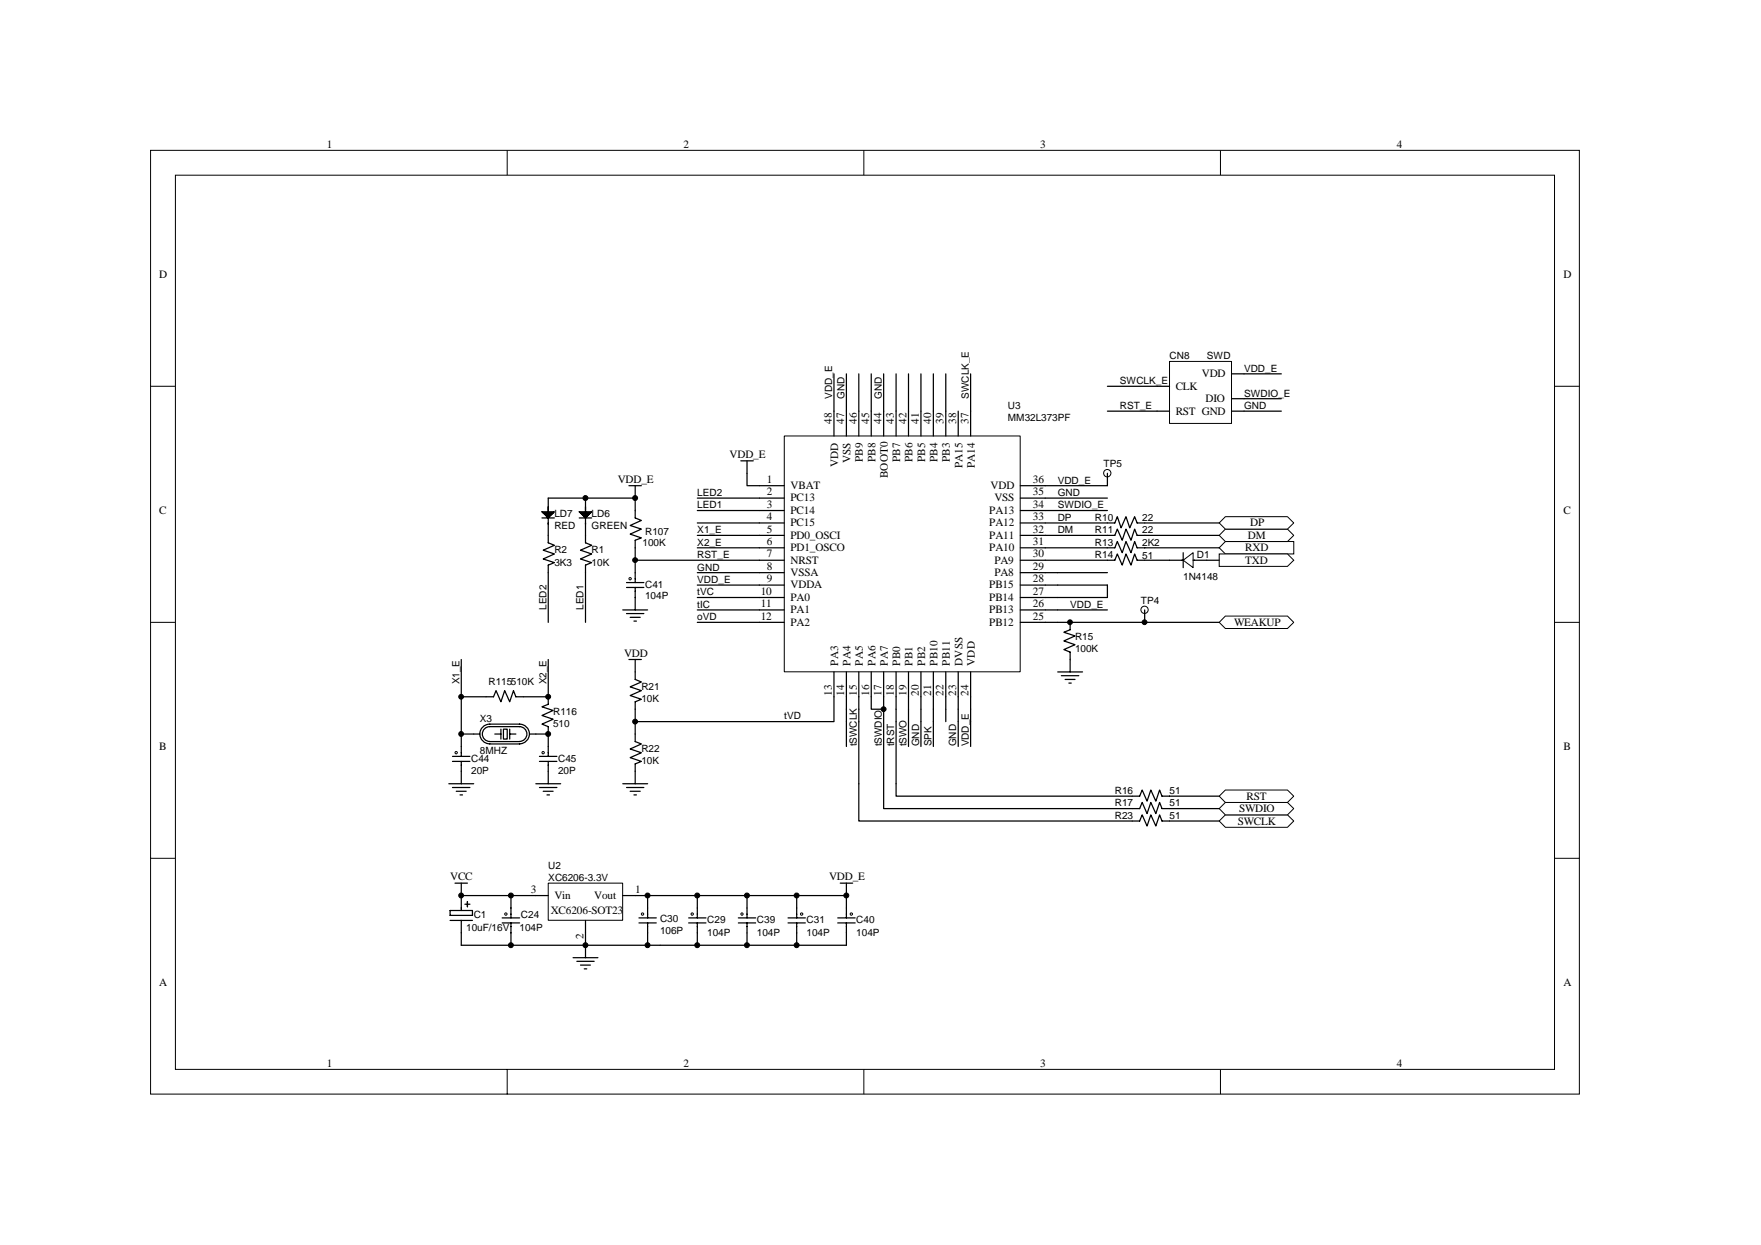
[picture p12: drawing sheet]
<svg xmlns="http://www.w3.org/2000/svg" width="297mm" height="210mm" viewBox="0 0 297 210" stroke-linecap="round" stroke-linejoin="round" font-family="sans-serif">
<g fill="none" stroke="#000" stroke-width=".17">
<path d="M25.4 25.4h241v159.1h-241zM29.6 29.5h232.6v150.9h-232.6zM85.6 25.4v4.1M145.7 25.4v4.1M205.9 25.4v4.1M25.4 65.2h4.2M262.2 65.2h4.2M25.4 105h4.2M262.2 105h4.2M25.4 144.8h4.2M262.2 144.8h4.2M85.6 180.4v4.2"/>
<path d="M145.7 180.4v4.2M205.9 180.4v4.2"/>
</g>
<g fill="#fff" stroke="#000" stroke-width=".17">
<path d="M206.7 91.3h11.5v2.1h-11.5l-1-1z" fill-rule="evenodd"/>
<path d="M205.7 93.4h11.5l1 1.1-1 1h-11.5z" fill-rule="evenodd"/>
</g>
<g fill="none" stroke="#000" stroke-width=".21">
<path d="M125 77.7h2.1M126 77.7v2.1M155.3 63.1v6.2M157.4 63.1v6.2M163.7 63.1v6.2M92.5 90.3v1.2l1 .5-1.9 .8 1.9 .6-1.9 .9 1.9 .6-1 .4v9.7M98.8 90.3v1.2l1 .5-1.9 .8 1.9 .6-1.9 .9 1.9 .6-1 .4v9.7M105.7 99.1h2.9M105.7 98.3h2.9M106.1 81.9h2.1M107.1 81.9v2.1h-14.6M107.1 94.5h21"/>
<path d="M107.1 96.6v1.7M107.1 99.1v3.8M176.3 90.3h10.5M176.3 88.2h10.5M176.3 92.4h10.5M176.3 86.1h10.5M176.3 81.9h10.5M105 102.9h4.2M105.7 103.5h2.9M106.3 104.1h1.7M106.9 104.8h.5M178.4 102.9h8.4"/>
<path d="M142.8 121.7v4.2M144.9 121.7v10.5"/>
</g>
<circle cx="106.3" cy="97.6" r=".2" fill="#fff" stroke="#000" stroke-width=".17"/>
<g fill="none" stroke="#000" stroke-width=".21">
<path d="M140.7 63.1v6.2M142.8 63.1v6.2M107.1 86.1v1.3l1.1 .4-1.9 .8 1.9 .6-1.9 .9 1.9 .6-1.1 .4v1.3M176.3 84h10.5M140.7 117.5v4.2h-33.6M76.3 128.4h3M76.3 127.6h3M77.8 125.9v1.7M77.8 128.4v1.7M157.4 121.7v4.2M161.6 121.7v4.2M163.7 121.7v4.2"/>
<path d="M141.7 148.9h2.1M142.8 148.9v2.1"/>
</g>
<circle cx="76.9" cy="126.9" r=".2" fill="#fff" stroke="#000" stroke-width=".17"/>
<path d="M91 128.4h2.9M91 127.6h2.9M92.5 125.9v1.7M92.5 128.4v1.7" fill="none" stroke="#000" stroke-width=".21"/>
<circle cx="91.6" cy="126.9" r=".2" fill="#fff" stroke="#000" stroke-width=".17"/>
<g fill="none" stroke="#000" stroke-width=".21">
<path d="M176.3 94.5h10.5M77.8 111.2v6.3M92.5 117.5h-5.5l-.4-1-.6 1.9-.9-1.9-.6 1.9-.8-1.9-.5 1h-5.4v8.4M92.5 111.2v7.6l-1.1 .4 1.9 .6-1.9 .9 1.9 .6-1.9 .8 1.1 .5v1.2M142.8 119.6v2.1M144.9 119.6v2.1M151.1 119.6v12.6M153.2 119.6v6.3M75.7 132.2h4.2M76.3 132.8h3M77 133.5h1.6M77.6 134.1h.4"/>
<path d="M77.8 130.1v2.1M90.4 132.2h4.2M91 132.8h2.9M91.6 133.5h1.7M92.3 134.1h.4M92.5 130.1v2.1M155.3 121.7v4.2M124.5 155.7h3M124.5 154.8h3M126 153.1v1.7M126 155.7v1.6"/>
</g>
<path d="M125 154h.3v.3h-.3z" fill-rule="evenodd" fill="#fff" stroke="#000" stroke-width=".17"/>
<path d="M155.3 119.6v2.1M132.9 155.7h2.9M132.9 154.8h2.9M134.4 153.1v1.7M134.4 155.7v1.6" fill="none" stroke="#000" stroke-width=".21"/>
<circle cx="135.2" cy="154.2" r=".2" fill="#fff" stroke="#000" stroke-width=".17"/>
<path d="M157.4 119.6v2.1M116.2 155.7h2.9M116.2 154.8h2.9M117.6 153.1v1.7M117.6 155.7v1.6" fill="none" stroke="#000" stroke-width=".21"/>
<circle cx="116.8" cy="154.2" r=".2" fill="#fff" stroke="#000" stroke-width=".17"/>
<g fill="none" stroke="#000" stroke-width=".21">
<path d="M91.4 86.3h2.1l-1 1.1zM91.4 87.4h2.1M91.6 86.5h1.7M91.8 86.7h1.3M92.1 86.9h.8M92.3 87.1h.4M92.5 84v2.3M92.5 87.4v2.9M97.7 86.3h2.1l-1 1.1zM97.7 87.4h2.1M97.9 86.5h1.7M98.1 86.7h1.3"/>
<path d="M98.3 86.9h.9M98.5 87.1h.5M98.8 84v2.3M98.8 87.4v2.9M178.4 98.7h8.4M106.1 111.2h2.1M107.1 111.2v3.4l1.1 .4-1.9 .8 1.9 .7-1.9 .8 1.9 .6-1.1 .5v6.7l1.1 .4-1.9 .8 1.9 .7-1.9 .8 1.9 .6-1.1 .4v3.4M159.5 119.6v2.1M161.6 119.6v2.1M163.7 119.6v2.1M178.4 105h27.3M178.4 100.8h8.4"/>
<path d="M92.5 123.8v2.1M105 132.2h4.2M105.7 132.8h2.9M106.3 133.5h1.7M106.9 134.1h.5M77.8 151h12.6M77.8 159.4h65M98.8 159.4v2.1M107.1 151h35.7M117.6 157.3v2.1M126 157.3v2.1M96.7 161.5h4.2"/>
<path d="M97.3 162.1h2.9M97.9 162.8h1.7M98.5 163.4h.5"/>
</g>
<path d="M92.5 149h12.5v6.2h-12.5z" fill="#fff"/>
<path d="M92.5 148.9h12.5v6.3h-12.5z" fill="none" stroke="#000" stroke-width=".17"/>
<g fill="none" stroke="#000" stroke-width=".21">
<path d="M75.9 153.6h3.8v.8h-3.8zM75.9 155.2h3.8M77.8 151v2.6M77.8 155.2v2.1M78.4 152.5h.9M78.8 152.1v.8M90.4 151h2.1M98.8 155.2v2.1M105 151h2.1M107.8 155.7h2.9M107.8 154.8h2.9M109.2 153.1v1.7"/>
<path d="M109.2 155.7v1.6"/>
</g>
<circle cx="108.4" cy="154.2" r=".2" fill="#fff" stroke="#000" stroke-width=".17"/>
<g fill="none" stroke="#000" stroke-width=".21">
<path d="M126 79.8v2.1h2.1M144.9 63.1v6.2M147 63.1v6.2M151.1 63.1v6.2M153.2 63.1v6.2M159.5 63.1v6.2M117.6 84h10.5M117.6 86.1h10.5M117.6 98.7h10.5M117.6 96.6h10.5M117.6 92.4h10.5M117.6 90.3h10.5"/>
<path d="M117.6 88.2h10.5M176.3 98.7h2.1M176.3 96.6h10.5M117.6 102.9h10.5M117.6 100.8h10.5M117.6 105h10.5M142.8 117.5v2.1M144.9 117.5v2.1M149.1 117.5v18.9h41.9M151.1 117.5v2.1M153.2 117.5v2.1M155.3 117.5v2.1"/>
<path d="M157.4 117.5v2.1M159.5 117.5v2.1M161.6 117.5v2.1M176.3 102.9h2.1M176.3 100.8h2.1M176.3 105h2.1M144.9 132.2v6.3h46.1M151.1 132.2v2.1h39.9M76.7 148.9h2.1M77.8 148.9v2.1M77.8 157.3v2.1M98.8 157.3v2.1"/>
<path d="M109.2 151v2.1M109.2 157.3v2.1M117.6 151v2.1M126 151v2.1M134.4 151v2.1M134.4 157.3v2.1"/>
</g>
<path d="M206.7 103.9h10.5l1 1.1-1 1h-10.5l-1-1z" fill-rule="evenodd" fill="#fff" stroke="#000" stroke-width=".17"/>
<path d="M186.8 92.4h1.2l.5-1.1 .8 1.9 .6-1.9 .9 1.9 .6-1.9 .4 1.1h13.9M186.8 94.5h1.2l.5-1.1 .8 1.9 .6-1.9 .9 1.9 .6-1.9 .4 1.1h1.3M147 117.5v2.1h2.1M163.7 117.5v2.1M178.4 113.3h4.2M179 114h3M179.7 114.6h1.6M180.3 115.2h.4M180.5 105v1.2l-1.1 .4 1.9 .7-1.9 .8 1.9 .6-1.9 .9 1.1 .4v3.3" fill="none" stroke="#000" stroke-width=".21"/>
<path d="M132.3 73.6h39.8v39.7h-39.8z" fill="#fff"/>
<path d="M132.3 73.5h39.8v39.8h-39.8z" fill="none" stroke="#000" stroke-width=".17"/>
<g fill="none" stroke="#000" stroke-width=".21">
<path d="M140.7 69.3v4.2M142.8 69.3v4.2M144.9 69.3v4.2M147 69.3v4.2M149.1 69.3v4.2M151.1 69.3v4.2M153.2 69.3v4.2M155.3 69.3v4.2M157.4 69.3v4.2M159.5 69.3v4.2M161.6 69.3v4.2M163.7 69.3v4.2"/>
<path d="M128.1 81.9h4.2M128.1 84h4.2M128.1 86.1h4.2M128.1 88.2h4.2M128.1 90.3h4.2M128.1 92.4h4.2M128.1 94.5h4.2M128.1 96.6h4.2M128.1 98.7h4.2M172.1 81.9h4.2M172.1 84h4.2M172.1 86.1h4.2"/>
<path d="M172.1 88.2h4.2M172.1 90.3h4.2M172.1 92.4h4.2M172.1 94.5h4.2M172.1 96.6h4.2M172.1 98.7h4.2M128.1 100.8h4.2M128.1 102.9h4.2M128.1 105h4.2M140.7 113.3v4.2M142.8 113.3v4.2M144.9 113.3v4.2"/>
<path d="M147 113.3v4.2M149.1 113.3v4.2M151.1 113.3v4.2M153.2 113.3v4.2M155.3 113.3v4.2M157.4 113.3v4.2M159.5 113.3v4.2M161.6 113.3v4.2M163.7 113.3v4.2M172.1 100.8h4.2M172.1 102.9h4.2M172.1 105h4.2"/>
</g>
<g fill="#fff" stroke="#000" stroke-width=".17">
<path d="M205.7 138.5l1-1.1h10.5l1 1.1-1 1h-10.5z" fill-rule="evenodd"/>
<path d="M205.7 136.4l1-1.1h10.5l1 1.1-1 1h-10.5z" fill-rule="evenodd"/>
<path d="M205.7 134.3l1-1.1h10.5l1 1.1-1 1h-10.5z" fill-rule="evenodd"/>
</g>
<path d="M191 134.3h1.2l.5-1.1 .8 1.9 .6-1.9 .9 1.9 .6-1.9 .4 1.1h9.7M191 136.4h1.2l.5-1.1 .8 1.9 .6-1.9 .9 1.9 .6-1.9 .4 1.1h9.7M191 138.5h1.2l.5-1.1 .8 1.9 .6-1.9 .9 1.9 .6-1.9 .4 1.1h9.7" fill="none" stroke="#000" stroke-width=".21"/>
<path d="M199.6 94.5l1.6-1.3v2.5z" fill="#fff" stroke="#000" stroke-width=".17"/>
<path d="M193.1 94.5h6.5M199.6 93.2v2.5M201.2 94.5h4.5M141.3 155.7h2.9M141.3 154.8h2.9M142.8 153.1v1.7M142.8 155.7v1.6" fill="none" stroke="#000" stroke-width=".21"/>
<circle cx="143.6" cy="154.2" r=".2" fill="#fff" stroke="#000" stroke-width=".17"/>
<path d="M84.7 155.7h2.9M84.7 154.8h2.9M86.2 151v3.8M86.2 155.7v3.7M142.8 151v2.1M142.8 157.3v2.1" fill="none" stroke="#000" stroke-width=".21"/>
<circle cx="85.3" cy="154.2" r=".2" fill="#fff" stroke="#000" stroke-width=".17"/>
<path d="M107.1 84v2.1M107.1 92.4v4.2M186.8 98.7v2.1" fill="none" stroke="#000" stroke-width=".21"/>
<path d="M197.3 61h10.4v10.4h-10.4z" fill="#fff"/>
<path d="M197.3 61h10.4v10.4h-10.4z" fill="none" stroke="#000" stroke-width=".17"/>
<g fill="none" stroke="#000" stroke-width=".21">
<path d="M186.8 65.2h10.5M186.8 69.3h10.5M207.7 63.1h8.4M207.7 67.2h8.4M207.7 69.3h8.4M77.8 123.8h3.1M81.9 122.8l.7-.2h5a1.25 1.25 0 0 1 1.3 1.2 1.25 1.25 0 0 1-1.3 1.3h-5a1.25 1.25 0 0 1-1.2-.9 1.25 1.25 0 0 1 .5-1.4zM82.6 125.5a1.66 1.66 0 0 1-1.7-1.7 1.66 1.66 0 0 1 1.7-1.7h5a1.66 1.66 0 0 1 1.7 1.7 1.66 1.66 0 0 1-1.7 1.7M82.6 125.5h5M83.5 123.8h1M84.5 123v1.7M84.9 123h.7v1.7h-.7z"/>
<path d="M86 123.8h1M86 123v1.7M89.3 123.8h3.2"/>
</g>
<g fill="#000" stroke="#000" stroke-width=".17">
<circle cx="98.7" cy="84" r=".42"/>
<circle cx="107.1" cy="84" r=".42"/>
<circle cx="107.1" cy="94.5" r=".41"/>
<circle cx="77.8" cy="117.5" r=".4"/>
<circle cx="92.5" cy="117.5" r=".41"/>
<circle cx="149" cy="119.6" r=".41"/>
<circle cx="180.5" cy="104.9" r=".4"/>
<circle cx="77.8" cy="123.8" r=".41"/>
<circle cx="92.5" cy="123.8" r=".42"/>
<circle cx="107.1" cy="121.7" r=".41"/>
<circle cx="77.8" cy="151" r=".41"/>
<circle cx="86.2" cy="151" r=".42"/>
<circle cx="86.2" cy="159.4" r=".42"/>
<circle cx="98.7" cy="159.4" r=".42"/>
<circle cx="109.2" cy="151" r=".42"/>
<circle cx="109.2" cy="159.4" r=".42"/>
<circle cx="117.6" cy="151" r=".42"/>
<circle cx="117.6" cy="159.4" r=".42"/>
<circle cx="126" cy="151" r=".42"/>
<circle cx="126" cy="159.4" r=".42"/>
<circle cx="134.4" cy="151" r=".42"/>
<circle cx="134.4" cy="159.4" r=".42"/>
<circle cx="142.8" cy="151" r=".42"/>
</g>
<g fill="#fff" stroke="#000" stroke-width=".17">
<path d="M206.7 89.2h10.5l1 1.1-1 1h-10.5l-1-1z" fill-rule="evenodd"/>
<path d="M206.7 87.1h10.5l1 1.1-1 1h-10.5l-1-1z" fill-rule="evenodd"/>
</g>
<path d="M149.1 63.1v6.2M186.8 88.2h1.2l.5-1.1 .6 1.9 .8-1.9 .7 1.9 .8-1.9 .4 1.1h13.9M186.8 90.3h1.2l.5-1.1 .8 1.9 .6-1.9 .9 1.9 .6-1.9 .4 1.1h13.9" fill="none" stroke="#000" stroke-width=".21"/>
<circle cx="193.1" cy="102.8" r=".62" fill="#fff" stroke="#000" stroke-width=".17"/>
<path d="M193.1 102.9v2.1" fill="none" stroke="#000" stroke-width=".21"/>
<circle cx="193.1" cy="104.9" r=".4" fill="#000" stroke="#000" stroke-width=".17"/>
<circle cx="186.8" cy="79.8" r=".62" fill="#fff" stroke="#000" stroke-width=".17"/>
<path d="M186.8 79.8v2.1" fill="none" stroke="#000" stroke-width=".21"/>
<g font-size="1.9">
<text x="55.2" y="24.9">1</text>
<text x="115.3" y="24.9">2</text>
<text x="175.5" y="24.9">3</text>
<text x="235.6" y="24.9">4</text>
<text x="26.9" y="46.9">D</text>
<text x="263.7" y="46.9">D</text>
<text x="198.3" y="65.7">CLK</text>
<text x="202.7" y="63.6">VDD</text>
<text x="140.3" y="71.4" transform="rotate(-90 140.3 71.4)">48</text>
<text x="142.4" y="71.4" transform="rotate(-90 142.4 71.4)">47</text>
<text x="144.5" y="71.4" transform="rotate(-90 144.5 71.4)">46</text>
<text x="146.6" y="71.4" transform="rotate(-90 146.6 71.4)">45</text>
<text x="148.7" y="71.4" transform="rotate(-90 148.7 71.4)">44</text>
<text x="150.8" y="71.4" transform="rotate(-90 150.8 71.4)">43</text>
<text x="152.9" y="71.4" transform="rotate(-90 152.9 71.4)">42</text>
<text x="155" y="71.4" transform="rotate(-90 155 71.4)">41</text>
<text x="157.1" y="71.4" transform="rotate(-90 157.1 71.4)">40</text>
<text x="159.2" y="71.4" transform="rotate(-90 159.2 71.4)">39</text>
<text x="161.3" y="71.4" transform="rotate(-90 161.3 71.4)">38</text>
<text x="163.4" y="71.4" transform="rotate(-90 163.4 71.4)">37</text>
<text x="198.3" y="69.9">RST GND</text>
<text x="203.3" y="67.8">DIO</text>
<text x="123.1" y="77.3">VDD_E</text>
<text x="145.6" y="77.9" transform="rotate(-90 145.6 77.9)">PB9</text>
<text x="147.7" y="77.9" transform="rotate(-90 147.7 77.9)">PB8</text>
<text x="151.8" y="77.9" transform="rotate(-90 151.8 77.9)">PB7</text>
<text x="153.9" y="77.9" transform="rotate(-90 153.9 77.9)">PB6</text>
<text x="156" y="77.9" transform="rotate(-90 156 77.9)">PB5</text>
<text x="158.1" y="77.9" transform="rotate(-90 158.1 77.9)">PB4</text>
<text x="160.2" y="77.9" transform="rotate(-90 160.2 77.9)">PB3</text>
<text x="104.2" y="81.4">VDD_E</text>
<text x="129.4" y="81.4">1</text>
<text x="129.4" y="83.5">2</text>
<text x="133.3" y="82.5">VBAT</text>
<text x="141.4" y="78.8" transform="rotate(-90 141.4 78.8)">VDD</text>
<text x="143.5" y="78.1" transform="rotate(-90 143.5 78.1)">VSS</text>
<text x="149.8" y="80.6" transform="rotate(-90 149.8 80.6)">BOOT0</text>
<text x="162.3" y="79" transform="rotate(-90 162.3 79)">PA15</text>
<text x="164.4" y="79" transform="rotate(-90 164.4 79)">PA14</text>
<text x="167.1" y="82.5">VDD</text>
<text x="174.2" y="83.5">35</text>
<text x="174.2" y="81.4">36</text>
<text x="26.9" y="86.7">C</text>
<text x="129.4" y="85.6">3</text>
<text x="129.4" y="87.7">4</text>
<text x="129.4" y="89.8">5</text>
<text x="133.3" y="84.6">PC13</text>
<text x="133.3" y="86.7">PC14</text>
<text x="133.3" y="88.8">PC15</text>
<text x="166.9" y="88.8">PA12</text>
<text x="166.9" y="86.7">PA13</text>
<text x="167.7" y="84.6">VSS</text>
<text x="174.2" y="89.8">32</text>
<text x="174.2" y="87.7">33</text>
<text x="174.2" y="85.6">34</text>
<text x="210.9" y="88.8">DP</text>
<text x="263.7" y="86.7">C</text>
<text x="129.4" y="91.9">6</text>
<text x="129.4" y="94">7</text>
<text x="133.3" y="90.9">PD0_OSCI</text>
<text x="133.3" y="93">PD1_OSCO</text>
<text x="133.3" y="95.1">NRST</text>
<text x="166.9" y="93">PA10</text>
<text x="166.9" y="90.9">PA11</text>
<text x="167.7" y="95.1">PA9</text>
<text x="174.2" y="94">30</text>
<text x="174.2" y="91.9">31</text>
<text x="210.1" y="93">RXD</text>
<text x="210.1" y="95.1">TXD</text>
<text x="210.5" y="90.9">DM</text>
<text x="128.3" y="100.3">10</text>
<text x="129.4" y="96.1">8</text>
<text x="129.4" y="98.2">9</text>
<text x="133.3" y="97.2">VSSA</text>
<text x="133.3" y="99.3">VDDA</text>
<text x="133.3" y="101.3">PA0</text>
<text x="166.9" y="101.3">PB14</text>
<text x="166.9" y="99.3">PB15</text>
<text x="167.7" y="97.2">PA8</text>
<text x="174.2" y="96.1">29</text>
<text x="174.2" y="100.3">27</text>
<text x="174.2" y="98.2">28</text>
<text x="128.3" y="102.4">11</text>
<text x="128.3" y="104.5">12</text>
<text x="133.3" y="103.4">PA1</text>
<text x="133.3" y="105.5">PA2</text>
<text x="166.9" y="105.5">PB12</text>
<text x="166.9" y="103.4">PB13</text>
<text x="174.2" y="104.5">25</text>
<text x="174.2" y="102.4">26</text>
<text x="208.2" y="105.5">WEAKUP</text>
<text x="105.3" y="110.8">VDD</text>
<text x="141.4" y="112.3" transform="rotate(-90 141.4 112.3)">PA3</text>
<text x="143.5" y="112.3" transform="rotate(-90 143.5 112.3)">PA4</text>
<text x="145.6" y="112.3" transform="rotate(-90 145.6 112.3)">PA5</text>
<text x="147.7" y="112.3" transform="rotate(-90 147.7 112.3)">PA6</text>
<text x="149.8" y="112.3" transform="rotate(-90 149.8 112.3)">PA7</text>
<text x="151.8" y="112.3" transform="rotate(-90 151.8 112.3)">PB0</text>
<text x="153.9" y="112.3" transform="rotate(-90 153.9 112.3)">PB1</text>
<text x="156" y="112.3" transform="rotate(-90 156 112.3)">PB2</text>
<text x="158.1" y="112.3" transform="rotate(-90 158.1 112.3)">PB10</text>
<text x="160.2" y="112.3" transform="rotate(-90 160.2 112.3)">PB11</text>
<text x="162.3" y="112.3" transform="rotate(-90 162.3 112.3)">DVSS</text>
<text x="164.4" y="112.3" transform="rotate(-90 164.4 112.3)">VDD</text>
<text x="140.3" y="117.3" transform="rotate(-90 140.3 117.3)">13</text>
<text x="142.4" y="117.3" transform="rotate(-90 142.4 117.3)">14</text>
<text x="144.5" y="117.3" transform="rotate(-90 144.5 117.3)">15</text>
<text x="146.6" y="117.3" transform="rotate(-90 146.6 117.3)">16</text>
<text x="148.7" y="117.3" transform="rotate(-90 148.7 117.3)">17</text>
<text x="150.8" y="117.3" transform="rotate(-90 150.8 117.3)">18</text>
<text x="152.9" y="117.3" transform="rotate(-90 152.9 117.3)">19</text>
<text x="155" y="117.3" transform="rotate(-90 155 117.3)">20</text>
<text x="157.1" y="117.3" transform="rotate(-90 157.1 117.3)">21</text>
<text x="159.2" y="117.3" transform="rotate(-90 159.2 117.3)">22</text>
<text x="161.3" y="117.3" transform="rotate(-90 161.3 117.3)">23</text>
<text x="163.4" y="117.3" transform="rotate(-90 163.4 117.3)">24</text>
<text x="26.9" y="126.5">B</text>
<text x="263.7" y="126.5">B</text>
<text x="209" y="137">SWDIO</text>
<text x="210.3" y="134.9">RST</text>
<text x="208.8" y="139.1">SWCLK</text>
<text x="75.9" y="148.5">VCC</text>
<text x="139.8" y="148.5">VDD_E</text>
<text x="89.5" y="150.6">3</text>
<text x="92.9" y="154.1">XC6206-SOT23</text>
<text x="93.5" y="151.6">Vin</text>
<text x="100.2" y="151.6">Vout</text>
<text x="107.1" y="150.6">1</text>
<text x="98.4" y="158.4" transform="rotate(-90 98.4 158.4)">2</text>
<text x="26.9" y="166.3">A</text>
<text x="263.7" y="166.3">A</text>
<text x="55.2" y="179.9">1</text>
<text x="115.3" y="179.9">2</text>
<text x="175.5" y="179.9">3</text>
<text x="235.6" y="179.9">4</text>
</g>
<g font-size="1.7">
<text x="188.9" y="64.8">SWCLK_E</text>
<text x="197.3" y="60.6">CN8</text>
<text x="203.6" y="60.6">SWD</text>
<text x="209.8" y="62.7">VDD_E</text>
<text x="140.4" y="67.2" transform="rotate(-90 140.4 67.2)">VDD_E</text>
<text x="142.4" y="67.2" transform="rotate(-90 142.4 67.2)">GND</text>
<text x="148.7" y="67.2" transform="rotate(-90 148.7 67.2)">GND</text>
<text x="163.4" y="67.2" transform="rotate(-90 163.4 67.2)">SWCLK_E</text>
<text x="170" y="69">U3</text>
<text x="170" y="71.1">MM32L373PF</text>
<text x="188.9" y="69">RST_E</text>
<text x="209.8" y="66.9">SWDIO_E</text>
<text x="209.8" y="69">GND</text>
<text x="117.6" y="83.7">LED2</text>
<text x="178.4" y="81.6">VDD_E</text>
<text x="178.4" y="83.7">GND</text>
<text x="186.2" y="78.8">TP5</text>
<text x="93.5" y="87.2">LD7</text>
<text x="93.5" y="89.3">RED</text>
<text x="99.8" y="87.2">LD6</text>
<text x="99.8" y="89.3">GREEN</text>
<text x="117.6" y="89.9">X1_E</text>
<text x="117.6" y="85.7">LED1</text>
<text x="178.4" y="87.8">DP</text>
<text x="178.4" y="89.9">DM</text>
<text x="178.4" y="85.7">SWDIO_E</text>
<text x="184.7" y="87.8">R10</text>
<text x="184.7" y="89.9">R11</text>
<text x="192.7" y="87.8">22</text>
<text x="192.7" y="89.9">22</text>
<text x="93.5" y="93.3">R2</text>
<text x="93.5" y="95.4">3K3</text>
<text x="99.8" y="93.3">R1</text>
<text x="99.8" y="95.4">10K</text>
<text x="108.4" y="92">100K</text>
<text x="108.8" y="90.1">R107</text>
<text x="117.6" y="92">X2_E</text>
<text x="117.6" y="94.1">RST_E</text>
<text x="184.7" y="92">R13</text>
<text x="184.7" y="94.1">R14</text>
<text x="192.7" y="92">2K2</text>
<text x="192.7" y="94.3">51</text>
<text x="201.9" y="94.1">D1</text>
<text x="108.8" y="99.1">C41</text>
<text x="108.8" y="101">104P</text>
<text x="117.6" y="96.2">GND</text>
<text x="117.6" y="98.3">VDD_E</text>
<text x="117.6" y="100.4">tVC</text>
<text x="192.4" y="101.9">TP4</text>
<text x="199.6" y="97.9">1N4148</text>
<text x="92.2" y="102.9" transform="rotate(-90 92.2 102.9)">LED2</text>
<text x="98.4" y="102.9" transform="rotate(-90 98.4 102.9)">LED1</text>
<text x="117.6" y="102.5">tIC</text>
<text x="117.6" y="104.6">oVD</text>
<text x="180.5" y="102.5">VDD_E</text>
<text x="181.3" y="107.9">R15</text>
<text x="181.3" y="110">100K</text>
<text x="77.5" y="115.4" transform="rotate(-90 77.5 115.4)">X1_E</text>
<text x="82.4" y="115.5">R115510K</text>
<text x="92.2" y="115.4" transform="rotate(-90 92.2 115.4)">X2_E</text>
<text x="108.2" y="116.3">R21</text>
<text x="108.2" y="118.4">10K</text>
<text x="80.9" y="121.8">X3</text>
<text x="93.3" y="120.5">R116</text>
<text x="93.3" y="122.6">510</text>
<text x="132.3" y="121.3">tVD</text>
<text x="144.5" y="125.9" transform="rotate(-90 144.5 125.9)">tSWCLK</text>
<text x="148.7" y="125.9" transform="rotate(-90 148.7 125.9)">tSWDIO</text>
<text x="150.8" y="125.9" transform="rotate(-90 150.8 125.9)">tRST</text>
<text x="152.9" y="125.9" transform="rotate(-90 152.9 125.9)">tSWO</text>
<text x="155" y="125.9" transform="rotate(-90 155 125.9)">GND</text>
<text x="157.1" y="125.9" transform="rotate(-90 157.1 125.9)">SPK</text>
<text x="161.3" y="125.9" transform="rotate(-90 161.3 125.9)">GND</text>
<text x="163.4" y="125.9" transform="rotate(-90 163.4 125.9)">VDD_E</text>
<text x="79.5" y="128.5">C44</text>
<text x="79.5" y="130.6">20P</text>
<text x="80.9" y="127.2">8MHZ</text>
<text x="94.1" y="128.5">C45</text>
<text x="94.1" y="130.6">20P</text>
<text x="108.2" y="126.8">R22</text>
<text x="108.2" y="128.9">10K</text>
<text x="188" y="133.9">R16</text>
<text x="188" y="136">R17</text>
<text x="197.3" y="133.9">51</text>
<text x="197.3" y="136">51</text>
<text x="188" y="138.1">R23</text>
<text x="197.3" y="138.1">51</text>
<text x="92.5" y="146.5">U2</text>
<text x="92.5" y="148.6">XC6206-3.3V</text>
<text x="79.9" y="154.9">C1</text>
<text x="87.9" y="154.9">C24</text>
<text x="111.3" y="155.5">C30</text>
<text x="119.3" y="155.7">C29</text>
<text x="127.7" y="155.7">C39</text>
<text x="136.1" y="155.7">C31</text>
<text x="144.4" y="155.7">C40</text>
<text x="78.6" y="157">10uF/16V</text>
<text x="87.6" y="157">104P</text>
<text x="111.3" y="157.6">106P</text>
<text x="119.3" y="157.8">104P</text>
<text x="127.7" y="157.8">104P</text>
<text x="136.1" y="157.8">104P</text>
<text x="144.4" y="157.8">104P</text>
</g>
</svg>
